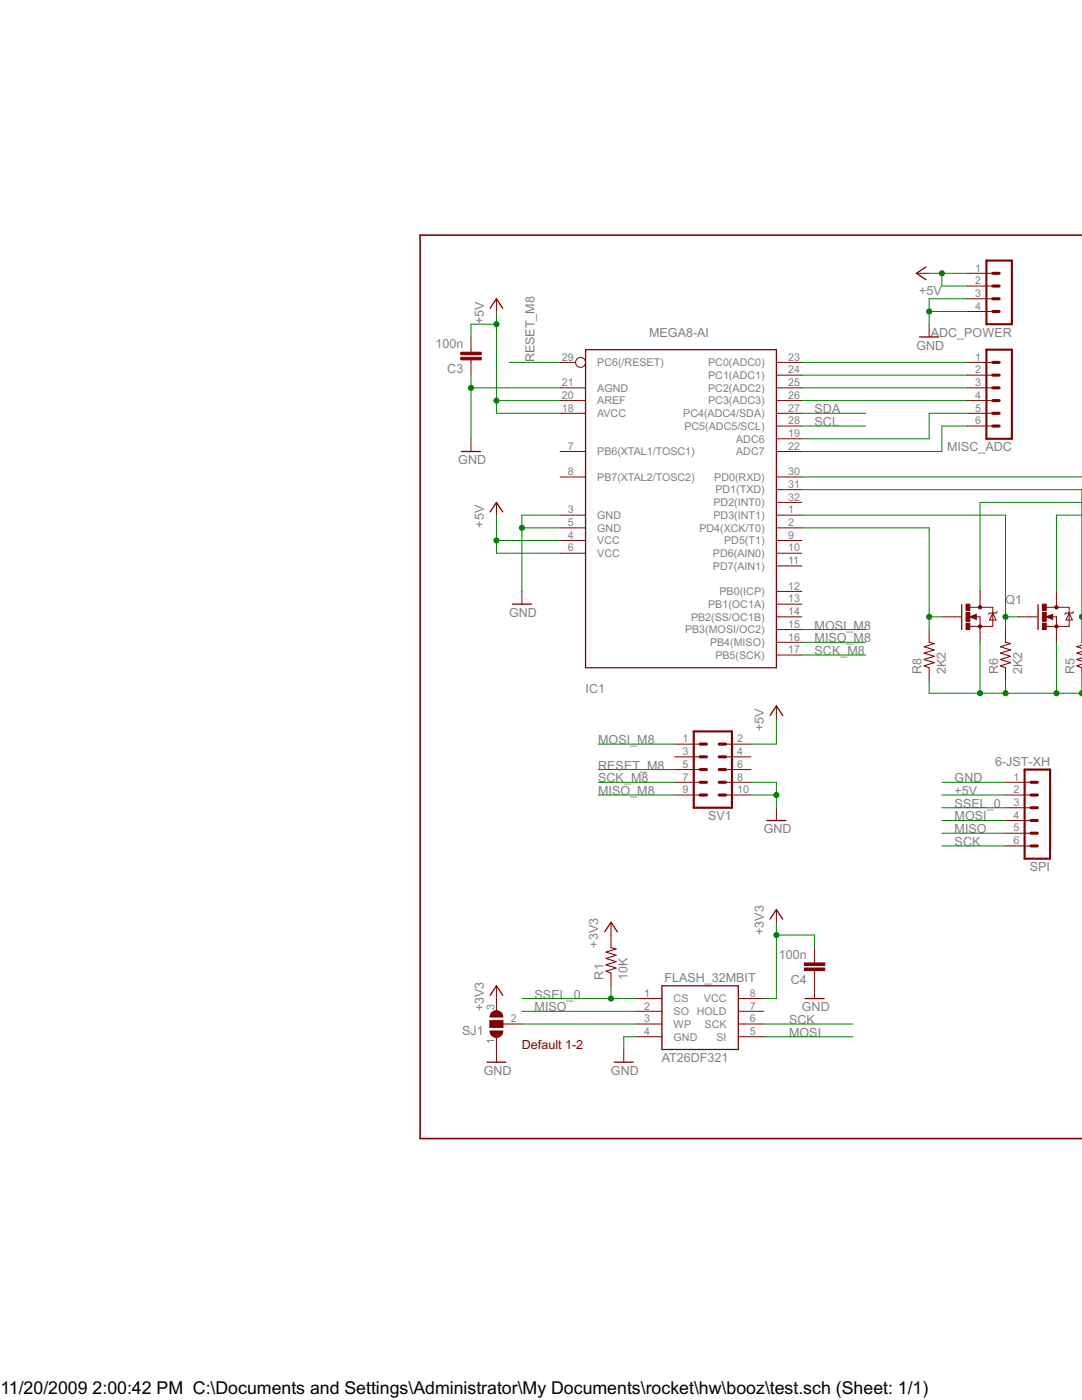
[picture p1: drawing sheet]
<svg xmlns="http://www.w3.org/2000/svg" width="216mm" height="279mm" viewBox="0 0 216 279" stroke-linecap="round" stroke-linejoin="round" font-family="sans-serif">
<g fill="#800000" stroke="#800000" stroke-width=".32">
<path d="M83.8 46.9v180.3z"/>
<path d="M83.8 227.2h132z"/>
<path d="M83.8 46.9h132z"/>
<path d="M193.8 123.1l.9-.2z"/>
<path d="M193.8 123.1l.9 .3z"/>
<path d="M194.7 123.1v.3z"/>
<path d="M194.4 123.1h.3z"/>
<path d="M209 123.1l.9-.2z"/>
<path d="M209 123.1l.9 .3z"/>
<path d="M209.9 123.1v.3z"/>
<path d="M209.7 123.1h.2z"/>
</g>
<g fill="#800000" stroke="#800000" stroke-width=".2">
<path d="M127 206.9h5.1z"/>
<path d="M127 204.4h5.1z"/>
<path d="M127 201.8h5.1z"/>
<path d="M127 199.3h5.1z"/>
<path d="M147.3 206.9h5.1z"/>
<path d="M147.3 204.4h5.1z"/>
<path d="M147.3 201.8h5.1z"/>
<path d="M147.3 199.3h5.1z"/>
<path d="M124.5 209.4v2.6z"/>
<path d="M154.9 181.5v2.6z"/>
<path d="M121.9 186.6v2.5z"/>
<path d="M121.9 194.2v2.5z"/>
<path d="M121.9 184.1v2.5z"/>
<path d="M99.1 199.3v2.5z"/>
<path d="M99.1 206.9v2.5z"/>
<path d="M97.8 203.7h2.5z"/>
<path d="M100.3 203.7v.7z"/>
<path d="M100.3 204.4v.6z"/>
<path d="M97.8 205h2.5z"/>
<path d="M101.6 204.4h2.5z"/>
<path d="M97.8 203.7v1.3z"/>
<path d="M100.3 204.4h1.3z"/>
<path d="M99.1 209.4v2.6z"/>
<path d="M99.1 196.7v2.6z"/>
<path d="M200.6 156.1h5.1z"/>
<path d="M200.6 158.7h5.1z"/>
<path d="M200.6 161.2h5.1z"/>
<path d="M200.6 163.7h5.1z"/>
<path d="M200.6 166.3h5.1z"/>
<path d="M200.6 168.8h5.1z"/>
<path d="M193.5 121.2h2.1z"/>
<path d="M195.6 123.1v1.9z"/>
<path d="M193.5 125h2.1z"/>
<path d="M195.6 120.6v.6z"/>
<path d="M195.6 121.2h2.5z"/>
<path d="M195.6 125h2.5z"/>
<path d="M195.6 125v.6z"/>
<path d="M187.9 123.1h2.6z"/>
<path d="M195.6 118v2.6z"/>
<path d="M195.6 125.6v2.6z"/>
<path d="M190.5 123.1h1.2z"/>
<path d="M193.5 123.1l1.3 .5z"/>
<path d="M194.8 122.6v1z"/>
<path d="M193.5 123.1l1.3-.5z"/>
<path d="M194.7 123.1h.9z"/>
<path d="M198.1 121.2v1.1z"/>
<path d="M198.1 122.3v2.7z"/>
<path d="M198.1 122.3l-.6 1.4z"/>
<path d="M197.5 123.7h1.2z"/>
<path d="M198.1 122.3l.6 1.4z"/>
<path d="M197.5 122.3h.6z"/>
<path d="M198.1 122.3h.6z"/>
<path d="M198.7 122.3l.3-.2z"/>
<path d="M197.5 122.3l-.3 .3z"/>
<path d="M208.8 121.2h2z"/>
<path d="M210.8 123.1v1.9z"/>
<path d="M208.8 125h2z"/>
<path d="M210.8 120.6v.6z"/>
<path d="M210.8 121.2h2.5z"/>
<path d="M210.8 125h2.5z"/>
<path d="M210.8 125v.6z"/>
<path d="M203.2 123.1h2.5z"/>
<path d="M210.8 118v2.6z"/>
<path d="M210.8 125.6v2.6z"/>
<path d="M205.7 123.1h1.3z"/>
<path d="M208.8 123.1l1.2 .5z"/>
<path d="M210 122.6v1z"/>
<path d="M208.8 123.1l1.2-.5z"/>
<path d="M209.9 123.1h.9z"/>
<path d="M213.3 121.2v1.1z"/>
<path d="M213.3 122.3v2.7z"/>
<path d="M213.3 122.3l-.6 1.4z"/>
<path d="M212.7 123.7h1.3z"/>
<path d="M213.3 122.3l.7 1.4z"/>
<path d="M212.7 122.3h.6z"/>
<path d="M213.3 122.3h.7z"/>
<path d="M214 122.3l.2-.2z"/>
<path d="M212.7 122.3l-.3 .3z"/>
<path d="M154.9 130.7h5.1z"/>
<path d="M111.8 95.2h5z"/>
<path d="M111.8 90.1h5z"/>
<path d="M111.8 102.8h5z"/>
<path d="M111.8 105.3h5z"/>
<path d="M111.8 107.9h5z"/>
<path d="M111.8 110.4h5z"/>
<path d="M111.8 77.4h5z"/>
<path d="M111.8 79.9h5z"/>
<path d="M111.8 82.5h5z"/>
<path d="M154.9 128.2h5.1z"/>
<path d="M154.9 125.6h5.1z"/>
<path d="M154.9 123.1h5.1z"/>
<path d="M154.9 120.6h5.1z"/>
<path d="M154.9 118h5.1z"/>
<path d="M154.9 112.9h5.1z"/>
<path d="M154.9 110.4h5.1z"/>
<path d="M154.9 107.9h5.1z"/>
<path d="M154.9 105.3h5.1z"/>
<path d="M154.9 102.8h5.1z"/>
<path d="M154.9 100.3h5.1z"/>
<path d="M154.9 97.7h5.1z"/>
<path d="M154.9 95.2h5.1z"/>
<path d="M154.9 90.1h5.1z"/>
<path d="M154.9 87.6h5.1z"/>
<path d="M154.9 85h5.1z"/>
<path d="M154.9 82.5h5.1z"/>
<path d="M154.9 79.9h5.1z"/>
<path d="M154.9 77.4h5.1z"/>
<path d="M154.9 74.9h5.1z"/>
<path d="M154.9 72.3h5.1z"/>
<path d="M111.8 72.3h3.1z"/>
<path d="M99.1 59.6v2.6z"/>
<path d="M99.1 100.3v2.5z"/>
<path d="M104.1 118v2.6z"/>
<path d="M94 87.6v2.5z"/>
<path d="M94 72.3v2.6z"/>
<path d="M94 67.2v2.6z"/>
<path d="M94 71.8v.5z"/>
<path d="M94 69.8v.5z"/>
<path d="M200.6 125.6v2.6z"/>
<path d="M200.6 133.3v2.5z"/>
<path d="M185.4 125.6v2.6z"/>
<path d="M185.4 133.3v2.5z"/>
<path d="M134.6 148.5h5.1z"/>
<path d="M134.6 151h5.1z"/>
<path d="M134.6 153.6h5.1z"/>
<path d="M144.8 148.5h5z"/>
<path d="M144.8 151h5z"/>
<path d="M144.8 153.6h5z"/>
<path d="M134.6 156.1h5.1z"/>
<path d="M134.6 158.7h5.1z"/>
<path d="M144.8 156.1h5z"/>
<path d="M144.8 158.7h5z"/>
<path d="M154.9 161.2v2.5z"/>
<path d="M154.9 140.9v2.5z"/>
<path d="M193 72.3h5.1z"/>
<path d="M193 74.9h5.1z"/>
<path d="M193 77.4h5.1z"/>
<path d="M193 79.9h5.1z"/>
<path d="M193 82.5h5.1z"/>
<path d="M193 85h5.1z"/>
<path d="M162.5 194.2v2.5z"/>
<path d="M162.5 189.1v2.6z"/>
<path d="M162.5 193.7v.5z"/>
<path d="M162.5 191.7v.5z"/>
<path d="M162.5 196.7v2.6z"/>
<path d="M193 54.5h5.1z"/>
<path d="M193 57.1h5.1z"/>
<path d="M193 59.6h5.1z"/>
<path d="M193 62.2h5.1z"/>
<path d="M182.9 54.5h2.5z"/>
<path d="M185.4 64.7v2.5z"/>
<path d="M98.2 202a1.27 1.27 0 0 1 1.4-.2 1.27 1.27 0 0 1 .7 1.2h-2.5l.1-.5z" fill-rule="evenodd"/>
<path d="M97.8 205.8h2.5a1.27 1.27 0 0 1-1.2 1.3 1.27 1.27 0 0 1-1.3-1.3z" fill-rule="evenodd"/>
<circle cx="195.6" cy="125" r=".32"/>
<circle cx="195.6" cy="121.2" r=".32"/>
<circle cx="210.8" cy="125" r=".33"/>
<circle cx="210.8" cy="121.2" r=".33"/>
</g>
<g fill="#800000" stroke="#800000" stroke-width=".25">
<path d="M132.1 196.7v12.7z"/>
<path d="M132.1 196.7h15.2z"/>
<path d="M147.3 196.7v12.7z"/>
<path d="M132.1 209.4h15.2z"/>
<path d="M122.6 212h3.8z"/>
<path d="M154.9 181.5l1.3 1.9z"/>
<path d="M154.9 181.5l-1.3 1.9z"/>
<path d="M121.9 184.1l1.3 1.9z"/>
<path d="M121.9 184.1l-1.3 1.9z"/>
<path d="M97.2 212h3.8z"/>
<path d="M99.1 196.7l1.2 1.9z"/>
<path d="M99.1 196.7l-1.3 1.9z"/>
<path d="M191.9 120.7v4.9z"/>
<path d="M207.1 120.7v4.9z"/>
<path d="M116.8 69.8h38.1z"/>
<path d="M154.9 69.8v63.5z"/>
<path d="M116.8 133.3h38.1z"/>
<path d="M116.8 69.8v63.5z"/>
<path d="M99.1 59.6l1.2 1.9z"/>
<path d="M99.1 59.6l-1.3 1.9z"/>
<path d="M99.1 100.3l1.2 1.9z"/>
<path d="M99.1 100.3l-1.3 1.9z"/>
<path d="M102.2 120.6h3.8z"/>
<path d="M92.1 90.1h3.8z"/>
<path d="M153 163.7h3.8z"/>
<path d="M154.9 140.9l1.3 1.9z"/>
<path d="M154.9 140.9l-1.3 1.9z"/>
<path d="M160.6 199.3h3.8z"/>
<path d="M182.9 54.5l1.9-1.2z"/>
<path d="M182.9 54.5l1.9 1.3z"/>
<path d="M183.5 67.2h3.8z"/>
</g>
<g fill="#800000" stroke="#800000" stroke-width=".21">
<path d="M120.9 193.8l1 .4z"/>
<path d="M120.9 193.8l2-.6z"/>
<path d="M120.9 192.6l2 .6z"/>
<path d="M120.9 192.6l2-.7z"/>
<path d="M120.9 191.3l2 .6z"/>
<path d="M120.9 191.3l2-.7z"/>
<path d="M120.9 190l2 .6z"/>
<path d="M120.9 190l2-.6z"/>
<path d="M121.9 189.1l1 .3z"/>
<path d="M214.9 132.9l.9 .4z"/>
<path d="M214.9 132.9l.9-.7z"/>
<path d="M214.9 131.6l.9 .6z"/>
<path d="M214.9 131.6l.9-.6z"/>
<path d="M214.9 130.3l.9 .7z"/>
<path d="M214.9 130.3l.9-.6z"/>
<path d="M214.9 129.1l.9 .6z"/>
<path d="M214.9 129.1l.9-.7z"/>
<path d="M199.6 132.9l1 .4z"/>
<path d="M199.6 132.9l2.1-.7z"/>
<path d="M199.6 131.6l2.1 .6z"/>
<path d="M199.6 131.6l2.1-.6z"/>
<path d="M199.6 130.3l2.1 .7z"/>
<path d="M199.6 130.3l2.1-.6z"/>
<path d="M199.6 129.1l2.1 .6z"/>
<path d="M199.6 129.1l2.1-.7z"/>
<path d="M200.6 128.2l1.1 .2z"/>
<path d="M184.4 132.9l1 .4z"/>
<path d="M184.4 132.9l2-.7z"/>
<path d="M184.4 131.6l2 .6z"/>
<path d="M184.4 131.6l2-.6z"/>
<path d="M184.4 130.3l2 .7z"/>
<path d="M184.4 130.3l2-.6z"/>
<path d="M184.4 129.1l2 .6z"/>
<path d="M184.4 129.1l2-.7z"/>
<path d="M185.4 128.2l1 .2z"/>
</g>
<g fill="#800000" stroke="#800000" stroke-width=".2">
<path d="M97.8 203.7h2.5v1.3h-2.5z"/>
<path d="M192.8 124.4h.7v1.2h-.7z"/>
<path d="M192.8 120.6h.7v1.2h-.7z"/>
<path d="M192.8 122.2h.7v1.8h-.7z"/>
<path d="M208 124.4h.8v1.2h-.8z"/>
<path d="M208 120.6h.8v1.2h-.8z"/>
<path d="M208 122.2h.8v1.8h-.8z"/>
<path d="M91.9 70.3h4.1v.5h-4.1z"/>
<path d="M91.9 71.3h4.1v.5h-4.1z"/>
<path d="M160.5 192.2h4.1v.5h-4.1z"/>
<path d="M160.5 193.2h4.1v.5h-4.1z"/>
</g>
<g fill="#800000" stroke="#800000" stroke-width=".42">
<path d="M204.4 153.6h5.1z"/>
<path d="M209.5 153.6v17.8z"/>
<path d="M204.4 153.6v17.8z"/>
<path d="M204.4 171.4h5.1z"/>
<path d="M138.4 146h7.6z"/>
<path d="M146 146v15.2z"/>
<path d="M138.4 146v15.2z"/>
<path d="M138.4 161.2h7.6z"/>
<path d="M196.8 69.8h5.1z"/>
<path d="M201.9 69.8v17.8z"/>
<path d="M196.8 69.8v17.8z"/>
<path d="M196.8 87.6h5.1z"/>
<path d="M196.8 52h5.1z"/>
<path d="M201.9 52v12.7z"/>
<path d="M196.8 52v12.7z"/>
<path d="M196.8 64.7h5.1z"/>
</g>
<g fill="#800000" stroke="#800000" stroke-width=".61">
<path d="M205.7 161.2h1.3z"/>
<path d="M205.7 158.7h1.3z"/>
<path d="M205.7 156.1h1.3z"/>
<path d="M205.7 166.3h1.3z"/>
<path d="M205.7 163.7h1.3z"/>
<path d="M205.7 168.8h1.3z"/>
<path d="M139.7 153.6h1.3z"/>
<path d="M139.7 151h1.3z"/>
<path d="M139.7 148.5h1.3z"/>
<path d="M143.5 153.6h1.3z"/>
<path d="M143.5 151h1.3z"/>
<path d="M143.5 148.5h1.3z"/>
<path d="M139.7 158.7h1.3z"/>
<path d="M139.7 156.1h1.3z"/>
<path d="M143.5 158.7h1.3z"/>
<path d="M143.5 156.1h1.3z"/>
<path d="M198.1 77.4h1.3z"/>
<path d="M198.1 74.9h1.3z"/>
<path d="M198.1 72.3h1.3z"/>
<path d="M198.1 82.5h1.3z"/>
<path d="M198.1 79.9h1.3z"/>
<path d="M198.1 85h1.3z"/>
<path d="M198.1 59.6h1.3z"/>
<path d="M198.1 57.1h1.3z"/>
<path d="M198.1 54.5h1.3z"/>
<path d="M198.1 62.2h1.3z"/>
</g>
<circle cx="115.8" cy="72.3" r=".99" fill="none" stroke="#800000" stroke-width=".2"/>
<g fill="#008000" stroke="#008000" stroke-width=".2">
<path d="M124.5 206.9h2.5z"/>
<path d="M124.5 206.9v2.5z"/>
<path d="M187.9 156.1h12.7z"/>
<path d="M104.1 102.8h7.7z"/>
<path d="M104.1 102.8v2.5z"/>
<path d="M104.1 105.3v12.7z"/>
<path d="M104.1 105.3h7.7z"/>
<path d="M94 77.4v10.2z"/>
<path d="M94 77.4h17.8z"/>
<path d="M94 74.9v2.5z"/>
<path d="M210.8 138.3h5z"/>
<path d="M200.6 138.3h10.2z"/>
<path d="M195.6 138.3h5z"/>
<path d="M195.6 128.2v10.1z"/>
<path d="M210.8 128.2v10.1z"/>
<path d="M185.4 138.3h10.2z"/>
<path d="M185.4 135.8v2.5z"/>
<path d="M200.6 135.8v2.5z"/>
<path d="M149.8 156.1h5.1z"/>
<path d="M154.9 156.1v2.6z"/>
<path d="M154.9 158.7v2.5z"/>
<path d="M149.8 158.7h5.1z"/>
<path d="M185.4 62.2h7.6z"/>
<path d="M185.4 62.2v2.5z"/>
<path d="M185.4 59.6h7.6z"/>
<path d="M185.4 59.6v2.6z"/>
<path d="M152.4 199.3h2.5z"/>
<path d="M154.9 186.6v12.7z"/>
<path d="M154.9 184.1v2.5z"/>
<path d="M162.5 186.6v2.5z"/>
<path d="M154.9 186.6h7.6z"/>
<path d="M187.9 158.7h12.7z"/>
<path d="M99.1 82.5h12.7z"/>
<path d="M99.1 79.9v2.6z"/>
<path d="M99.1 64.7v15.2z"/>
<path d="M99.1 62.2v2.5z"/>
<path d="M99.1 79.9h12.7z"/>
<path d="M94 64.7h5.1z"/>
<path d="M94 64.7v2.5z"/>
<path d="M99.1 110.4h12.7z"/>
<path d="M99.1 107.9v2.5z"/>
<path d="M99.1 102.8v5.1z"/>
<path d="M99.1 107.9h12.7z"/>
<path d="M154.9 143.4v5.1z"/>
<path d="M149.8 148.5h5.1z"/>
<path d="M187.9 54.5h5.1z"/>
<path d="M185.4 54.5h2.5z"/>
<path d="M187.9 57.1h5.1z"/>
<path d="M187.9 54.5v2.6z"/>
<path d="M152.4 206.9h17.8z"/>
<path d="M187.9 163.7h12.7z"/>
<path d="M104.1 201.8h22.9z"/>
<path d="M187.9 166.3h12.7z"/>
<path d="M152.4 204.4h17.8z"/>
<path d="M187.9 168.8h12.7z"/>
<path d="M104.1 204.4h22.9z"/>
<path d="M187.9 161.2h12.7z"/>
<path d="M121.9 199.3h5.1z"/>
<path d="M104.1 199.3h17.8z"/>
<path d="M121.9 196.7v2.6z"/>
<path d="M160 85h12.7z"/>
<path d="M160 82.5h12.7z"/>
<path d="M195.6 100.3h20.2z"/>
<path d="M195.6 100.3v17.7z"/>
<path d="M210.8 102.8h5z"/>
<path d="M210.8 102.8v15.2z"/>
<path d="M185.4 123.1h2.5z"/>
<path d="M185.4 123.1v2.5z"/>
<path d="M160 105.3h25.4z"/>
<path d="M185.4 105.3v17.8z"/>
<path d="M200.6 123.1h2.6z"/>
<path d="M200.6 123.1v2.5z"/>
<path d="M200.6 102.8v20.3z"/>
<path d="M160 102.8h40.6z"/>
<path d="M160 97.7h55.8z"/>
<path d="M160 95.2h55.8z"/>
<path d="M160 130.7h12.7z"/>
<path d="M119.4 156.1h15.2z"/>
<path d="M160 128.2h12.7z"/>
<path d="M119.4 158.7h15.2z"/>
<path d="M160 125.6h12.7z"/>
<path d="M119.4 148.5h15.2z"/>
<path d="M101.6 72.3h10.2z"/>
<path d="M119.4 153.6h15.2z"/>
<path d="M160 72.3h33z"/>
<path d="M160 74.9h33z"/>
<path d="M160 77.4h33z"/>
<path d="M160 79.9h33z"/>
<path d="M160 87.6h25.4z"/>
<path d="M185.4 82.5v5.1z"/>
<path d="M185.4 82.5h7.6z"/>
<path d="M160 90.1h27.9z"/>
<path d="M187.9 85v5.1z"/>
<path d="M187.9 85h5.1z"/>
<path d="M215.6 137.9l.2-.1v1.1a.51 .51 0 0 1-.4-.4 .51 .51 0 0 1 .2-.6z" fill-rule="evenodd"/>
<path d="M215.6 122.7l.2-.1v1a.51 .51 0 0 1-.4-.4 .51 .51 0 0 1 .2-.5z" fill-rule="evenodd"/>
<circle cx="104.1" cy="105.3" r=".51"/>
<circle cx="94" cy="77.4" r=".51"/>
<circle cx="210.8" cy="138.3" r=".51"/>
<circle cx="195.6" cy="138.3" r=".51"/>
<circle cx="200.6" cy="138.3" r=".51"/>
<circle cx="154.9" cy="158.7" r=".51"/>
<circle cx="185.4" cy="62.2" r=".51"/>
<circle cx="154.9" cy="186.6" r=".51"/>
<circle cx="99.1" cy="79.9" r=".51"/>
<circle cx="99.1" cy="64.7" r=".51"/>
<circle cx="99.1" cy="107.9" r=".51"/>
<circle cx="187.9" cy="54.5" r=".51"/>
<circle cx="121.9" cy="199.3" r=".51"/>
<circle cx="185.4" cy="123.1" r=".51"/>
<circle cx="200.6" cy="123.1" r=".51"/>
</g>
<g font-size="4">
<text x=".1" y="278.3">11/20/2009</text>
<text x="18.5" y="278.3">2:00:42 PM C:\Documents and Settings\Administrator\My Documents\rocket\hw\booz\test.sch (Sheet: 1/1)</text>
</g>
<g font-size="2.8" fill="#808080">
<text x="183.4" y="58.9">+5V</text>
<text x="96.5" y="64.7" transform="rotate(-90 96.5 64.7)">+5V</text>
<text x="86.9" y="69.4">100n</text>
<text x="129.5" y="67.2">MEGA8-AI</text>
<text x="182.9" y="69.8">GND</text>
<text x="185.7" y="67.2">ADC_POWER</text>
<text x="89.3" y="74.5">C3</text>
<text x="106.7" y="72.3" transform="rotate(-90 106.7 72.3)">RESET_M8</text>
<text x="162.5" y="82.5">SDA</text>
<text x="162.5" y="85">SCL</text>
<text x="91.4" y="92.6">GND</text>
<text x="189" y="90.1">MISC_ADC</text>
<text x="96.5" y="105.3" transform="rotate(-90 96.5 105.3)">+5V</text>
<text x="101.6" y="123.1">GND</text>
<text x="162.5" y="125.7">MOSI_M8</text>
<text x="200.6" y="120.6">Q1</text>
<text x="162.5" y="130.7">SCK_M8</text>
<text x="162.5" y="128.2">MISO_M8</text>
<text x="183.9" y="134.5" transform="rotate(-90 183.9 134.5)">R8</text>
<text x="188.7" y="134.5" transform="rotate(-90 188.7 134.5)">2K2</text>
<text x="199.1" y="134.5" transform="rotate(-90 199.1 134.5)">R6</text>
<text x="203.9" y="134.5" transform="rotate(-90 203.9 134.5)">2K2</text>
<text x="214.4" y="134.5" transform="rotate(-90 214.4 134.5)">R5</text>
<text x="116.8" y="138.3">IC1</text>
<text x="119.4" y="148.5">MOSI_M8</text>
<text x="152.4" y="146" transform="rotate(-90 152.4 146)">+5V</text>
<text x="119.4" y="153.6">RESET_M8</text>
<text x="198.5" y="152.8">6-JST-XH</text>
<text x="119.4" y="156.1">SCK_M8</text>
<text x="119.4" y="158.7">MISO_M8</text>
<text x="190.5" y="156.1">GND</text>
<text x="190.5" y="158.7">+5V</text>
<text x="190.5" y="161.2">SSEL_0</text>
<text x="141.3" y="163.7">SV1</text>
<text x="152.4" y="166.3">GND</text>
<text x="190.5" y="163.7">MOSI</text>
<text x="190.5" y="166.3">MISO</text>
<text x="190.5" y="168.8">SCK</text>
<text x="205.5" y="173.9">SPI</text>
<text x="119.4" y="189.1" transform="rotate(-90 119.4 189.1)">+3V3</text>
<text x="152.4" y="186.6" transform="rotate(-90 152.4 186.6)">+3V3</text>
<text x="155.4" y="191.3">100n</text>
<text x="120.4" y="195.5" transform="rotate(-90 120.4 195.5)">R1</text>
<text x="125.2" y="195.5" transform="rotate(-90 125.2 195.5)">10K</text>
<text x="132.6" y="196">FLASH_32MBIT</text>
<text x="157.8" y="196.4">C4</text>
<text x="96.5" y="201.8" transform="rotate(-90 96.5 201.8)">+3V3</text>
<text x="106.7" y="201.8">MISO</text>
<text x="106.7" y="199.3">SSEL_0</text>
<text x="160" y="201.8">GND</text>
<text x="92.2" y="206.5">SJ1</text>
<text x="157.5" y="206.9">MOSI</text>
<text x="157.5" y="204.4">SCK</text>
<text x="96.5" y="214.5">GND</text>
<text x="121.9" y="214.5">GND</text>
<text x="132.1" y="212">AT26DF321</text>
</g>
<text font-size="2.8" fill="#800000" x="104.1" y="209.4">Default 1-2</text>
<g font-size="2.4" fill="#808080">
<text x="194.6" y="54.2">1</text>
<text x="194.6" y="56.7">2</text>
<text x="194.6" y="59.3">3</text>
<text x="194.6" y="61.8">4</text>
<text x="112.1" y="72">29</text>
<text x="157.3" y="72">23</text>
<text x="194.6" y="72">1</text>
<text x="112.1" y="77">21</text>
<text x="119.2" y="73.1">PC6(/RESET)</text>
<text x="141.3" y="75.6">PC1(ADC1)</text>
<text x="141.3" y="73.1">PC0(ADC0)</text>
<text x="157.3" y="77">25</text>
<text x="157.3" y="74.5">24</text>
<text x="194.6" y="74.5">2</text>
<text x="194.6" y="77">3</text>
<text x="112.1" y="79.6">20</text>
<text x="112.1" y="82.1">18</text>
<text x="119.2" y="78.2">AGND</text>
<text x="119.2" y="80.7">AREF</text>
<text x="119.2" y="83.2">AVCC</text>
<text x="136.3" y="83.2">PC4(ADC4/SDA)</text>
<text x="141.3" y="80.7">PC3(ADC3)</text>
<text x="141.3" y="78.2">PC2(ADC2)</text>
<text x="157.3" y="82.1">27</text>
<text x="157.3" y="79.6">26</text>
<text x="194.6" y="79.6">4</text>
<text x="194.6" y="82.1">5</text>
<text x="113.3" y="89.7">7</text>
<text x="136.6" y="85.8">PC5(ADC5/SCL)</text>
<text x="146.9" y="88.3">ADC6</text>
<text x="157.3" y="89.7">22</text>
<text x="157.3" y="87.2">19</text>
<text x="157.3" y="84.7">28</text>
<text x="194.6" y="84.7">6</text>
<text x="113.3" y="94.8">8</text>
<text x="119.2" y="95.9">PB7(XTAL2/TOSC2)</text>
<text x="119.2" y="90.9">PB6(XTAL1/TOSC1)</text>
<text x="142.5" y="95.9">PD0(RXD)</text>
<text x="146.9" y="90.9">ADC7</text>
<text x="157.3" y="94.8">30</text>
<text x="142.4" y="101">PD2(INT0)</text>
<text x="142.7" y="98.5">PD1(TXD)</text>
<text x="157.3" y="99.9">32</text>
<text x="157.3" y="97.4">31</text>
<text x="113.3" y="102.4">3</text>
<text x="113.3" y="105">5</text>
<text x="113.3" y="107.5">4</text>
<text x="119.2" y="103.6">GND</text>
<text x="119.2" y="106.1">GND</text>
<text x="139.6" y="106.1">PD4(XCK/T0)</text>
<text x="142.4" y="103.6">PD3(INT1)</text>
<text x="157.3" y="107.5">9</text>
<text x="157.3" y="105">2</text>
<text x="157.3" y="102.4">1</text>
<text x="113.3" y="110.1">6</text>
<text x="119.2" y="108.6">VCC</text>
<text x="119.2" y="111.2">VCC</text>
<text x="142.3" y="113.7">PD7(AIN1)</text>
<text x="142.3" y="111.2">PD6(AIN0)</text>
<text x="144.5" y="108.6">PD5(T1)</text>
<text x="157.3" y="112.6">11</text>
<text x="157.3" y="110.1">10</text>
<text x="143.6" y="118.8">PB0(ICP)</text>
<text x="157.3" y="117.7">12</text>
<text x="137.9" y="123.9">PB2(SS/OC1B)</text>
<text x="141.3" y="121.3">PB1(OC1A)</text>
<text x="157.3" y="125.3">15</text>
<text x="157.3" y="122.8">14</text>
<text x="157.3" y="120.2">13</text>
<text x="136.7" y="126.4">PB3(MOSI/OC2)</text>
<text x="141.7" y="129">PB4(MISO)</text>
<text x="142.7" y="131.5">PB5(SCK)</text>
<text x="157.3" y="130.4">17</text>
<text x="157.3" y="127.8">16</text>
<text x="136.2" y="148.1">1</text>
<text x="147.1" y="148.1">2</text>
<text x="136.2" y="150.7">3</text>
<text x="136.2" y="153.2">5</text>
<text x="136.2" y="155.8">7</text>
<text x="147.1" y="150.7">4</text>
<text x="147.1" y="153.2">6</text>
<text x="147.1" y="155.8">8</text>
<text x="202.2" y="155.8">1</text>
<text x="136.2" y="158.3">9</text>
<text x="147.1" y="158.3">10</text>
<text x="202.2" y="158.3">2</text>
<text x="202.2" y="160.8">3</text>
<text x="202.2" y="163.4">4</text>
<text x="202.2" y="165.9">5</text>
<text x="202.2" y="168.5">6</text>
<text x="98.7" y="201.5" transform="rotate(-90 98.7 201.5)">3</text>
<text x="128.6" y="201.5">2</text>
<text x="128.6" y="198.9">1</text>
<text x="134.4" y="202.6">SO HOLD</text>
<text x="134.4" y="200.1">CS</text>
<text x="140.5" y="200.1">VCC</text>
<text x="149.6" y="201.5">7</text>
<text x="149.6" y="198.9">8</text>
<text x="98.7" y="208.5" transform="rotate(-90 98.7 208.5)">1</text>
<text x="102" y="204">2</text>
<text x="128.6" y="206.6">4</text>
<text x="128.6" y="204">3</text>
<text x="134.4" y="207.7">GND</text>
<text x="134.4" y="205.1">WP</text>
<text x="140.6" y="205.1">SCK</text>
<text x="143" y="207.7">SI</text>
<text x="149.6" y="206.6">5</text>
<text x="149.6" y="204">6</text>
</g>
</svg>
